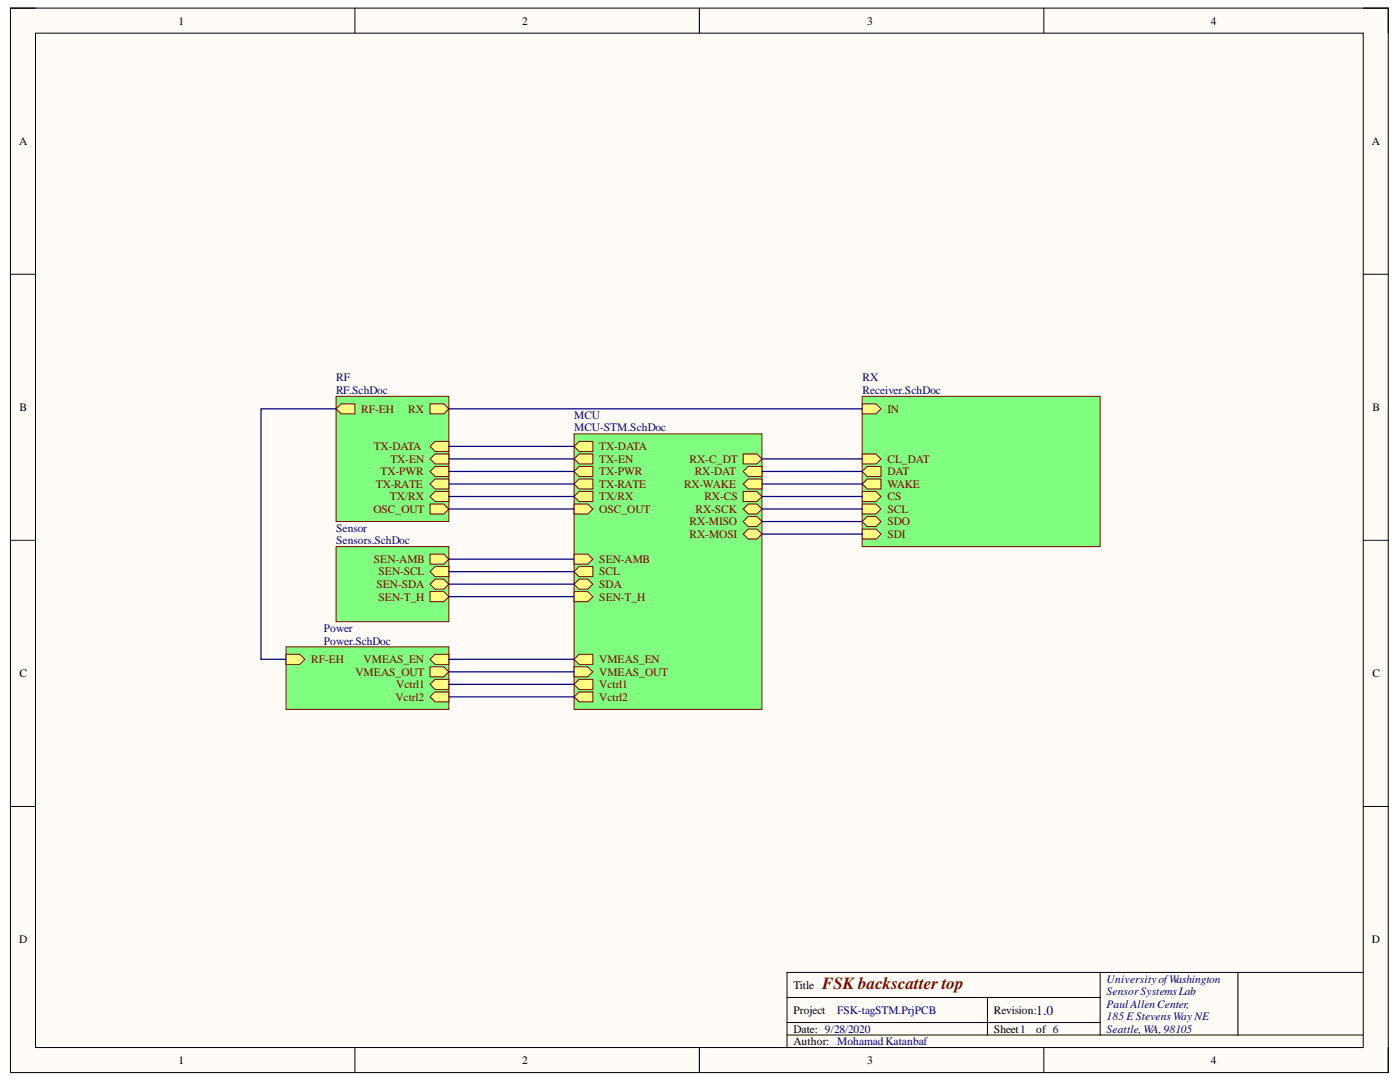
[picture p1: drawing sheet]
<svg xmlns="http://www.w3.org/2000/svg" width="279mm" height="216mm" viewBox="0 0 279 216" stroke-linecap="round" stroke-linejoin="round" font-family="sans-serif">
<path d="M2.1 1.6h275v212.4h-275z" fill-rule="evenodd" fill="#fffcf8"/>
<path d="M2.1 1.6h275v212.4h-275z" fill="none" stroke="#000" stroke-width=".2"/>
<path d="M7.1 6.6h265v202.4h-265z" fill-rule="evenodd" fill="#fffcf8"/>
<g fill="none" stroke="#000" stroke-width=".2">
<path d="M2.1 1.6h5M7.1 6.6h265v202.4h-265zM70.8 1.6v5M139.6 1.6v5M208.3 1.6v5M272.1 1.6h5v5M2.1 54.7h5M272.1 54.7h5M2.1 107.8h5M272.1 107.8h5M2.1 160.9h5M272.1 160.9h5"/>
<path d="M157.1 199h62.5M197.1 199v7.5M219.6 194v12.5M247.1 194v12.5M272.1 194h-115v15M70.8 209v5M139.6 209v5M157.1 206.5h115M157.1 204h62.5M208.3 209v5M277.1 209v5"/>
</g>
<path d="M114.6 86.6h37.5v55h-37.5z" fill-rule="evenodd" fill="#80ff80"/>
<path d="M114.6 86.6h37.5v55h-37.5z" fill="none" stroke="#800000" stroke-width=".2"/>
<path d="M148.3 98.1h2.8l1 1-1 1h-2.8z" fill-rule="evenodd" fill="#ffff80"/>
<path d="M148.3 98.1h2.8l1 1-1 1h-2.8z" fill="none" stroke="#800000" stroke-width=".2"/>
<path d="M148.3 90.6h2.8l1 1-1 1h-2.8z" fill-rule="evenodd" fill="#ffff80"/>
<path d="M148.3 90.6h2.8l1 1-1 1h-2.8z" fill="none" stroke="#800000" stroke-width=".2"/>
<path d="M148.3 94.1l1-1h2.8v2h-2.8z" fill-rule="evenodd" fill="#ffff80"/>
<path d="M148.3 94.1l1-1h2.8v2h-2.8z" fill="none" stroke="#800000" stroke-width=".2"/>
<path d="M148.3 104.1l1-1h1.8l1 1-1 1h-1.8z" fill-rule="evenodd" fill="#ffff80"/>
<path d="M148.3 104.1l1-1h1.8l1 1-1 1h-1.8z" fill="none" stroke="#800000" stroke-width=".2"/>
<path d="M148.3 106.6l1-1h1.8l1 1-1 1h-1.8z" fill-rule="evenodd" fill="#ffff80"/>
<path d="M148.3 106.6l1-1h1.8l1 1-1 1h-1.8z" fill="none" stroke="#800000" stroke-width=".2"/>
<path d="M148.3 101.6l1-1h1.8l1 1-1 1h-1.8z" fill-rule="evenodd" fill="#ffff80"/>
<path d="M148.3 101.6l1-1h1.8l1 1-1 1h-1.8z" fill="none" stroke="#800000" stroke-width=".2"/>
<path d="M148.3 96.6l1-1h2.8v2h-2.8z" fill-rule="evenodd" fill="#ffff80"/>
<path d="M148.3 96.6l1-1h2.8v2h-2.8z" fill="none" stroke="#800000" stroke-width=".2"/>
<path d="M114.6 110.6h2.7l1 1-1 1h-2.7z" fill-rule="evenodd" fill="#ffff80"/>
<path d="M114.6 110.6h2.7l1 1-1 1h-2.7z" fill="none" stroke="#800000" stroke-width=".2"/>
<path d="M115.6 113.1h2.7v2h-2.7l-1-1z" fill-rule="evenodd" fill="#ffff80"/>
<path d="M115.6 113.1h2.7v2h-2.7l-1-1z" fill="none" stroke="#800000" stroke-width=".2"/>
<path d="M114.6 116.6l1-1h1.7l1 1-1 1h-1.7z" fill-rule="evenodd" fill="#ffff80"/>
<path d="M114.6 116.6l1-1h1.7l1 1-1 1h-1.7z" fill="none" stroke="#800000" stroke-width=".2"/>
<path d="M114.6 118.1h2.7l1 1-1 1h-2.7z" fill-rule="evenodd" fill="#ffff80"/>
<path d="M114.6 118.1h2.7l1 1-1 1h-2.7z" fill="none" stroke="#800000" stroke-width=".2"/>
<path d="M114.6 89.1l1-1h2.7v2h-2.7z" fill-rule="evenodd" fill="#ffff80"/>
<path d="M114.6 89.1l1-1h2.7v2h-2.7z" fill="none" stroke="#800000" stroke-width=".2"/>
<path d="M114.6 91.6l1-1h2.7v2h-2.7z" fill-rule="evenodd" fill="#ffff80"/>
<path d="M114.6 91.6l1-1h2.7v2h-2.7z" fill="none" stroke="#800000" stroke-width=".2"/>
<path d="M114.6 94.1l1-1h2.7v2h-2.7z" fill-rule="evenodd" fill="#ffff80"/>
<path d="M114.6 94.1l1-1h2.7v2h-2.7z" fill="none" stroke="#800000" stroke-width=".2"/>
<path d="M114.6 96.6l1-1h2.7v2h-2.7z" fill-rule="evenodd" fill="#ffff80"/>
<path d="M114.6 96.6l1-1h2.7v2h-2.7z" fill="none" stroke="#800000" stroke-width=".2"/>
<path d="M115.6 98.1h2.7v2h-2.7l-1-1z" fill-rule="evenodd" fill="#ffff80"/>
<path d="M115.6 98.1h2.7v2h-2.7l-1-1z" fill="none" stroke="#800000" stroke-width=".2"/>
<path d="M114.6 100.6h2.7l1 1-1 1h-2.7z" fill-rule="evenodd" fill="#ffff80"/>
<path d="M114.6 100.6h2.7l1 1-1 1h-2.7z" fill="none" stroke="#800000" stroke-width=".2"/>
<path d="M114.6 131.6l1-1h2.7v2h-2.7z" fill-rule="evenodd" fill="#ffff80"/>
<path d="M114.6 131.6l1-1h2.7v2h-2.7z" fill="none" stroke="#800000" stroke-width=".2"/>
<path d="M114.6 133.1h2.7l1 1-1 1h-2.7z" fill-rule="evenodd" fill="#ffff80"/>
<path d="M114.6 133.1h2.7l1 1-1 1h-2.7z" fill="none" stroke="#800000" stroke-width=".2"/>
<path d="M114.6 136.6l1-1h2.7v2h-2.7z" fill-rule="evenodd" fill="#ffff80"/>
<path d="M114.6 136.6l1-1h2.7v2h-2.7z" fill="none" stroke="#800000" stroke-width=".2"/>
<path d="M114.6 139.1l1-1h2.7v2h-2.7z" fill-rule="evenodd" fill="#ffff80"/>
<path d="M114.6 139.1l1-1h2.7v2h-2.7z" fill="none" stroke="#800000" stroke-width=".2"/>
<path d="M57.1 129.1h32.5v12.5h-32.5z" fill-rule="evenodd" fill="#80ff80"/>
<path d="M57.1 129.1h32.5v12.5h-32.5z" fill="none" stroke="#800000" stroke-width=".2"/>
<path d="M57.1 130.6h2.7l1 1-1 1h-2.7z" fill-rule="evenodd" fill="#ffff80"/>
<path d="M57.1 130.6h2.7l1 1-1 1h-2.7z" fill="none" stroke="#800000" stroke-width=".2"/>
<path d="M85.8 131.6l1-1h2.8v2h-2.8z" fill-rule="evenodd" fill="#ffff80"/>
<path d="M85.8 131.6l1-1h2.8v2h-2.8z" fill="none" stroke="#800000" stroke-width=".2"/>
<path d="M85.8 133.1h2.8l1 1-1 1h-2.8z" fill-rule="evenodd" fill="#ffff80"/>
<path d="M85.8 133.1h2.8l1 1-1 1h-2.8z" fill="none" stroke="#800000" stroke-width=".2"/>
<path d="M85.8 136.6l1-1h2.8v2h-2.8z" fill-rule="evenodd" fill="#ffff80"/>
<path d="M85.8 136.6l1-1h2.8v2h-2.8z" fill="none" stroke="#800000" stroke-width=".2"/>
<path d="M85.8 139.1l1-1h2.8v2h-2.8z" fill-rule="evenodd" fill="#ffff80"/>
<path d="M85.8 139.1l1-1h2.8v2h-2.8z" fill="none" stroke="#800000" stroke-width=".2"/>
<path d="M67.1 79.1h22.5v25h-22.5z" fill-rule="evenodd" fill="#80ff80"/>
<path d="M67.1 79.1h22.5v25h-22.5z" fill="none" stroke="#800000" stroke-width=".2"/>
<path d="M85.8 80.6h2.8l1 1-1 1h-2.8z" fill-rule="evenodd" fill="#ffff80"/>
<path d="M85.8 80.6h2.8l1 1-1 1h-2.8z" fill="none" stroke="#800000" stroke-width=".2"/>
<path d="M85.8 99.1l1-1h2.8v2h-2.8z" fill-rule="evenodd" fill="#ffff80"/>
<path d="M85.8 99.1l1-1h2.8v2h-2.8z" fill="none" stroke="#800000" stroke-width=".2"/>
<path d="M85.8 96.6l1-1h2.8v2h-2.8z" fill-rule="evenodd" fill="#ffff80"/>
<path d="M85.8 96.6l1-1h2.8v2h-2.8z" fill="none" stroke="#800000" stroke-width=".2"/>
<path d="M85.8 94.1l1-1h2.8v2h-2.8z" fill-rule="evenodd" fill="#ffff80"/>
<path d="M85.8 94.1l1-1h2.8v2h-2.8z" fill="none" stroke="#800000" stroke-width=".2"/>
<path d="M85.8 91.6l1-1h2.8v2h-2.8z" fill-rule="evenodd" fill="#ffff80"/>
<path d="M85.8 91.6l1-1h2.8v2h-2.8z" fill="none" stroke="#800000" stroke-width=".2"/>
<path d="M85.8 89.1l1-1h2.8v2h-2.8z" fill-rule="evenodd" fill="#ffff80"/>
<path d="M85.8 89.1l1-1h2.8v2h-2.8z" fill="none" stroke="#800000" stroke-width=".2"/>
<path d="M67.1 81.6l1-1h2.7v2h-2.7z" fill-rule="evenodd" fill="#ffff80"/>
<path d="M67.1 81.6l1-1h2.7v2h-2.7z" fill="none" stroke="#800000" stroke-width=".2"/>
<path d="M85.8 100.6h2.8l1 1-1 1h-2.8z" fill-rule="evenodd" fill="#ffff80"/>
<path d="M85.8 100.6h2.8l1 1-1 1h-2.8z" fill="none" stroke="#800000" stroke-width=".2"/>
<path d="M172.1 79.1h47.5v30h-47.5z" fill-rule="evenodd" fill="#80ff80"/>
<path d="M172.1 79.1h47.5v30h-47.5z" fill="none" stroke="#800000" stroke-width=".2"/>
<path d="M172.1 90.6h2.7l1 1-1 1h-2.7z" fill-rule="evenodd" fill="#ffff80"/>
<path d="M172.1 90.6h2.7l1 1-1 1h-2.7z" fill="none" stroke="#800000" stroke-width=".2"/>
<path d="M172.1 98.1h2.7l1 1-1 1h-2.7z" fill-rule="evenodd" fill="#ffff80"/>
<path d="M172.1 98.1h2.7l1 1-1 1h-2.7z" fill="none" stroke="#800000" stroke-width=".2"/>
<path d="M172.1 100.6h2.7l1 1-1 1h-2.7z" fill-rule="evenodd" fill="#ffff80"/>
<path d="M172.1 100.6h2.7l1 1-1 1h-2.7z" fill="none" stroke="#800000" stroke-width=".2"/>
<path d="M172.1 105.6h2.7l1 1-1 1h-2.7z" fill-rule="evenodd" fill="#ffff80"/>
<path d="M172.1 105.6h2.7l1 1-1 1h-2.7z" fill="none" stroke="#800000" stroke-width=".2"/>
<path d="M173.1 103.1h1.7l1 1-1 1h-1.7l-1-1z" fill-rule="evenodd" fill="#ffff80"/>
<path d="M173.1 103.1h1.7l1 1-1 1h-1.7l-1-1z" fill="none" stroke="#800000" stroke-width=".2"/>
<path d="M172.1 80.6h2.7l1 1-1 1h-2.7z" fill-rule="evenodd" fill="#ffff80"/>
<path d="M172.1 80.6h2.7l1 1-1 1h-2.7z" fill="none" stroke="#800000" stroke-width=".2"/>
<path d="M172.1 94.1l1-1h2.7v2h-2.7z" fill-rule="evenodd" fill="#ffff80"/>
<path d="M172.1 94.1l1-1h2.7v2h-2.7z" fill="none" stroke="#800000" stroke-width=".2"/>
<path d="M173.1 95.6h2.7v2h-2.7l-1-1z" fill-rule="evenodd" fill="#ffff80"/>
<path d="M173.1 95.6h2.7v2h-2.7l-1-1z" fill="none" stroke="#800000" stroke-width=".2"/>
<path d="M67.1 109.1h22.5v15h-22.5z" fill-rule="evenodd" fill="#80ff80"/>
<path d="M67.1 109.1h22.5v15h-22.5z" fill="none" stroke="#800000" stroke-width=".2"/>
<path d="M85.8 110.6h2.8l1 1-1 1h-2.8z" fill-rule="evenodd" fill="#ffff80"/>
<path d="M85.8 110.6h2.8l1 1-1 1h-2.8z" fill="none" stroke="#800000" stroke-width=".2"/>
<path d="M85.8 114.1l1-1h2.8v2h-2.8z" fill-rule="evenodd" fill="#ffff80"/>
<path d="M85.8 114.1l1-1h2.8v2h-2.8z" fill="none" stroke="#800000" stroke-width=".2"/>
<path d="M85.8 116.6l1-1h1.8l1 1-1 1h-1.8z" fill-rule="evenodd" fill="#ffff80"/>
<path d="M85.8 116.6l1-1h1.8l1 1-1 1h-1.8z" fill="none" stroke="#800000" stroke-width=".2"/>
<path d="M85.8 118.1h2.8l1 1-1 1h-2.8z" fill-rule="evenodd" fill="#ffff80"/>
<path d="M85.8 118.1h2.8l1 1-1 1h-2.8z" fill="none" stroke="#800000" stroke-width=".2"/>
<g fill="none" stroke="#000080" stroke-width=".25">
<path d="M67.1 81.6h-15v50h5M89.6 81.6h82.5M89.6 91.6h25M89.6 94.1h25M89.6 96.6h25M89.6 99.1h25M89.6 89.1h25M152.1 91.6h20M152.1 94.1h20M152.1 96.6h20M152.1 99.1h20M89.6 101.6h25"/>
<path d="M89.6 111.6h25M89.6 114.1h25M89.6 116.6h25M89.6 119.1h25M152.1 101.6h20M152.1 104.1h20M152.1 106.6h20M89.6 131.6h25M89.6 134.1h25M89.6 136.6h25M89.6 139.1h25"/>
</g>
<text font-size="3.4" fill="#800000" x="164.1" y="197.3">FSK backscatter top</text>
<text font-size="2.7" fill="#000080" x="206.8" y="202.4">1.0</text>
<g font-size="2.3">
<text x="35.6" y="4.9">1</text>
<text x="104.2" y="4.9">2</text>
<text x="173.1" y="4.9">3</text>
<text x="241.7" y="4.9">4</text>
<text x="3.8" y="28.9">A</text>
<text x="273.8" y="28.9">A</text>
<text x="3.9" y="82">B</text>
<text x="273.9" y="82">B</text>
<text x="3.9" y="135.1">C</text>
<text x="273.9" y="135.1">C</text>
<text x="3.8" y="188.2">D</text>
<text x="273.8" y="188.2">D</text>
<text x="158.3" y="197.3">Title</text>
<text x="158.3" y="202.3">Project</text>
<text x="198.4" y="202.3">Revision:</text>
<text x="158.3" y="208.5">Author: MohamadKatanbaf</text>
<text x="158.3" y="206.1">Date: 9/28/2020</text>
<text x="198.4" y="206.1">Sheet1</text>
<text x="206.8" y="206.1">of 6</text>
<text x="35.6" y="212.3">1</text>
<text x="104.2" y="212.3">2</text>
<text x="173.1" y="212.3">3</text>
<text x="241.7" y="212.3">4</text>
</g>
<g font-size="2.3" fill="#000080">
<text x="67.1" y="76.1">RF</text>
<text x="172.1" y="76.1">RX</text>
<text x="67.1" y="78.6">RF.SchDoc</text>
<text x="114.6" y="83.6">MCU</text>
<text x="172.1" y="78.6">Receiver.SchDoc</text>
<text x="114.6" y="86.1">MCU-STM.SchDoc</text>
<text x="67.1" y="106.1">Sensor</text>
<text x="67.1" y="108.6">Sensors.SchDoc</text>
<text x="64.6" y="126.1">Power</text>
<text x="64.6" y="128.6">Power.SchDoc</text>
<text x="220.9" y="196.1">UniversityofWashington</text>
<text x="167.1" y="202.3">FSK-tagSTM.PrjPCB</text>
<text x="220.9" y="198.5">SensorSystemsLab</text>
<text x="220.9" y="201.1">PaulAllenCenter,</text>
<text x="220.9" y="203.5">185 E Stevens WayNE</text>
<text x="220.9" y="206.1">Seattle, WA,98105</text>
</g>
<g font-size="2.3" fill="#800000">
<text x="72.1" y="82.4">RF-EH</text>
<text x="81.5" y="82.4">RX</text>
<text x="177.1" y="82.4">IN</text>
<text x="74.6" y="89.9">TX-DATA</text>
<text x="119.6" y="89.9">TX-DATA</text>
<text x="76" y="94.9">TX-PWR</text>
<text x="77.9" y="92.3">TX-EN</text>
<text x="119.6" y="92.3">TX-EN</text>
<text x="119.6" y="94.9">TX-PWR</text>
<text x="137.6" y="92.3">RX-C_DT</text>
<text x="138.6" y="94.9">RX-DAT</text>
<text x="177.1" y="92.3">CL_DAT</text>
<text x="177.1" y="94.9">DAT</text>
<text x="75" y="97.3">TX-RATE</text>
<text x="77.8" y="99.9">TX/RX</text>
<text x="119.6" y="97.3">TX-RATE</text>
<text x="119.6" y="99.9">TX/RX</text>
<text x="136.5" y="97.3">RX-WAKE</text>
<text x="140.6" y="99.9">RX-CS</text>
<text x="177.1" y="99.9">CS</text>
<text x="177.1" y="97.3">WAKE</text>
<text x="74.5" y="102.3">OSC_OUT</text>
<text x="119.6" y="102.3">OSC_OUT</text>
<text x="137.6" y="104.9">RX-MISO</text>
<text x="137.6" y="107.3">RX-MOSI</text>
<text x="138.8" y="102.3">RX-SCK</text>
<text x="177.1" y="102.3">SCL</text>
<text x="177.1" y="107.3">SDI</text>
<text x="177.1" y="104.9">SDO</text>
<text x="74.6" y="112.4">SEN-AMB</text>
<text x="119.6" y="112.4">SEN-AMB</text>
<text x="75.1" y="117.4">SEN-SDA</text>
<text x="75.5" y="114.8">SEN-SCL</text>
<text x="75.5" y="119.8">SEN-T_H</text>
<text x="119.6" y="114.8">SCL</text>
<text x="119.6" y="117.4">SDA</text>
<text x="119.6" y="119.8">SEN-T_H</text>
<text x="62.1" y="132.3">RF-EH</text>
<text x="71" y="134.9">VMEAS_OUT</text>
<text x="72.6" y="132.3">VMEAS_EN</text>
<text x="79.1" y="137.3">Vctrl1</text>
<text x="119.6" y="132.3">VMEAS_EN</text>
<text x="119.6" y="134.9">VMEAS_OUT</text>
<text x="119.6" y="137.3">Vctrl1</text>
<text x="78.9" y="139.9">Vctrl2</text>
<text x="119.6" y="139.9">Vctrl2</text>
</g>
</svg>
